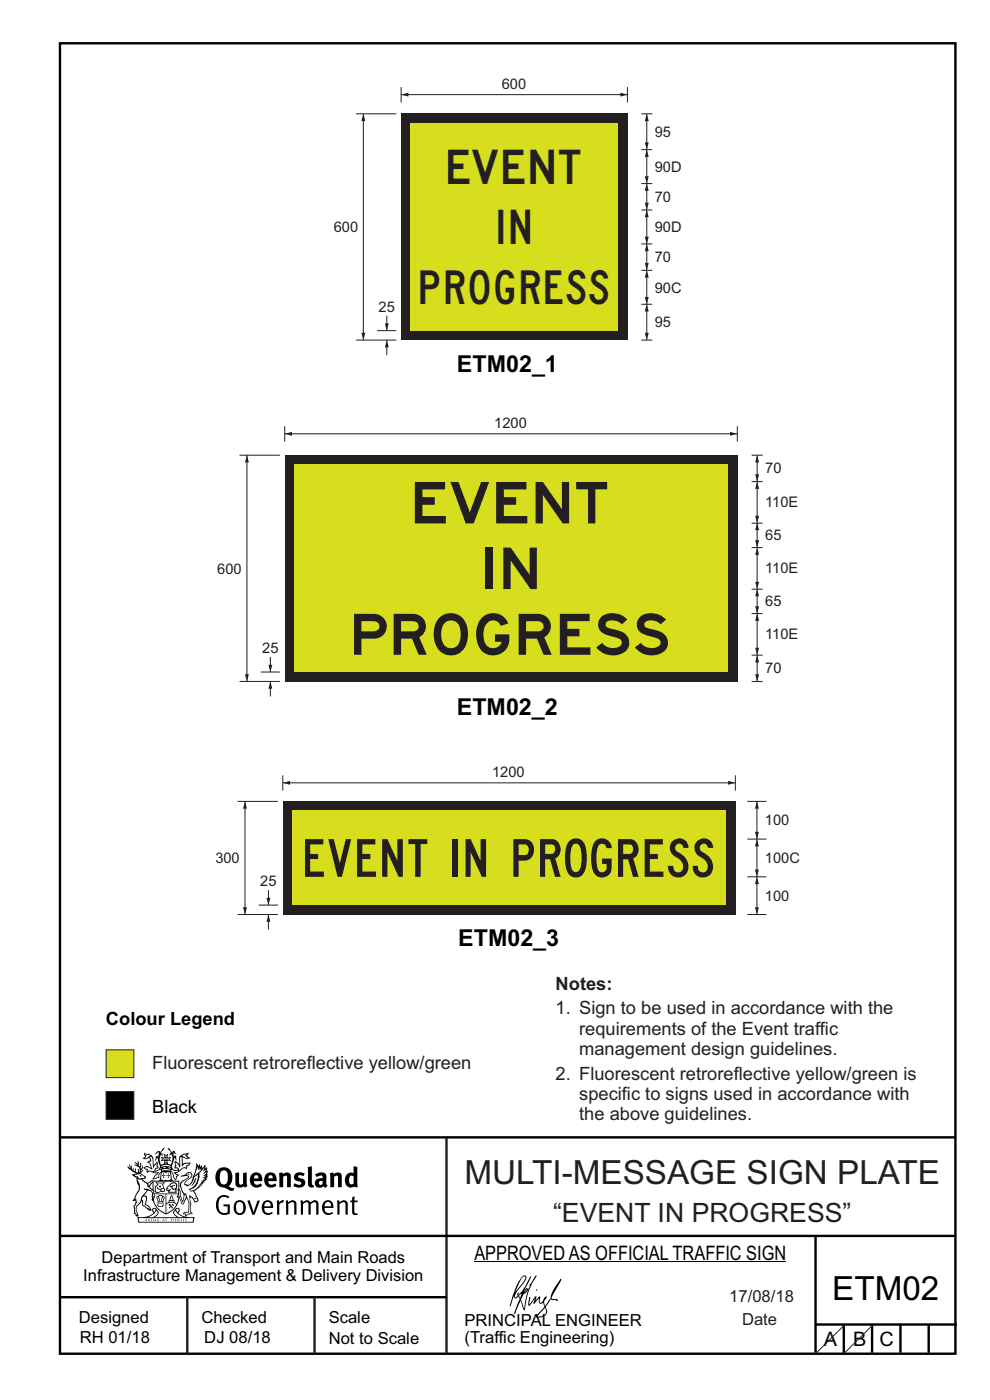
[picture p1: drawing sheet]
<svg xmlns="http://www.w3.org/2000/svg" width="210mm" height="297mm" viewBox="0 0 210 297" stroke-linecap="round" stroke-linejoin="round" font-family="sans-serif">
<path d="M12.7 9.2h190v278h-190zM12.7 241.3h190M12.7 275.2h82M12.7 262.2h190.1M173 262.1v24.9M173 281h30M179 281v6M185 281v6M191 281v6M197 281v6" fill="none" stroke="#000" stroke-width=".51"/>
<path d="M94.7 241.4v45.8M39.7 275.2v12M66.7 275.2v12" fill="none" stroke="#231f20" stroke-width=".51"/>
<g fill="#000">
<path d="M29.6 249.4l.2-.1 .3 .2z" fill-rule="evenodd"/>
<path d="M30.8 244.9l1.1 .3-.9 .5h-.4l.6-.5zM31.8 245.4h.2a2.44 2.44 0 0 1 .4 1.9l.1 .5 .7-1-.1 .6 .3 .3a.57 .57 0 0 0-.6 .7l-1-.1-.5 .2 .2-.5-.8-.3 .7-.1 .9 .5 .1-.1-.6-1.3-.2-.2h.5zM30.7 244.4l-.1 .5 .2 .4-.6 .4a1.04 1.04 0 0 0 1.4-.1l.2 .6-.3 .1-.2 .4a.94 .94 0 0 1 .8 1.1l-.2-.1a1.16 1.16 0 0 0-1.5-.1l.3 .4 .4 .2 .1 .5 .2 .1 .1-.2a.94 .94 0 0 1 1.1 .2l.8 .1-1.2 1.2a1.13 1.13 0 0 0 1.2-.2l.4-.1-.1-.4 .5-.8a.83 .83 0 0 0-.6 1.1l-.3-.1-.7 .4 1.1-1.4-.5 .1-.5-.1 1.3-.5-.1-.1-.9 .4v-.3l.2-.2 .3 .1 .1-.3-.2-.4v-.6l-.1-.4-.7 1v-.7a1.42 1.42 0 0 0-1.6-1.8z" fill-rule="evenodd"/>
<path d="M31 258.7l.1 .2h-.2zM31 258.5l-.3 .6 .4-.2 .2 .2z" fill-rule="evenodd"/>
<path d="M31.3 258.6h.3v.4a.25 .25 0 0 0 .2-.1 .25 .25 0 0 0-.1-.3h.1a.29 .29 0 0 1 0 .4 .29 .29 0 0 1-.4 0 .29 .29 0 0 1 0-.4z" fill-rule="evenodd"/>
<path d="M32.2 258.6a.22 .22 0 0 1 .3 .2 .22 .22 0 0 1-.3 .2zM32 258.6l.1 .4a.33 .33 0 0 0 .4 0 .33 .33 0 0 0 0-.4 .33 .33 0 0 0-.5 0z" fill-rule="evenodd"/>
<path d="M29.2 250.1l.3 .1a.61 .61 0 0 1 .8 .4l.3 .2a.8 .8 0 0 1 .6 1l.4 .1 .5 .5a1 1 0 0 1 .5 1.1l-.1 .7v-.5h-.1a.96 .96 0 0 0-.8-1.3l-.2-.2h-.7l-.1-.1-.1 .1 .1 .3h.6l-1.2 1.3-.2 1-.4 .6a1.33 1.33 0 0 0-.5 1.8l.2 .5a1.26 1.26 0 0 1-.5-1.5l-.1-.3a1.56 1.56 0 0 0 .4-1.7l-.3 .2 .2-.5a3.2 3.2 0 0 0 .7-3zM30.4 253.9h.4a2.06 2.06 0 0 1-.1 1.6l.7 .5 .4 .4-.6-.1-.8-.6-.1-.9a.51 .51 0 0 1 .1-.9zM28.6 249.3a1.52 1.52 0 0 1 2.1 .5l-1.1 .2-.2-.1-.1-.4h-.5zM27.5 247v.8l-.3-.4h-.1a3.1 3.1 0 0 0 1.9 1.6l-1 .1 .5 .6 .5 .1 .1 1.1a1.84 1.84 0 0 1-.3 2.5l-.4 .9-.3 .4 .2 .1 .4-.1 .1 .4-.2 .5-.3 .2 .1 1.7h.2l.3 .5 .1 .1 .4-.1-.1-.5a1.3 1.3 0 0 1-.1-1.7l.9-1 .1 1.1 .6 .2 .5 .5 .1-.1 .2 .3h.5a1.85 1.85 0 0 0-1.2-1.4l.1-.3a1.39 1.39 0 0 0 0-1.4l-.5-.1 .5-.5a.66 .66 0 0 1 .9-.4 .66 .66 0 0 1 .3 .9l-.1 .4 .2-.1v.2l-.1 .3 .2 .5 .1-.3a2.24 2.24 0 0 0 .1-2.2 .73 .73 0 0 1-.7-.7 .73 .73 0 0 1 .6-.7v-.2a.94 .94 0 0 0-.9 .8 .48 .48 0 0 1-.1-.6 .48 .48 0 0 1 .5-.2l.5-.3a.51 .51 0 0 0-.8 .2l-.5 .2-1-.8h.6l.2-.5-1.2-.7 .5-.5v-.3l-.5 .4 .1-.2a.69 .69 0 0 0 .2-1v.4l-.2 .3v-1.1l-.3-.2 .1 .6-.1 .2-.4-1.3v.7l-.6-.4 .5 .7-.6-.2 .3 .3a1 1 0 0 1 .7 1.4l-.2-.8v.9l-.5-.2v-.8l-.2 .7-.2-.1-.1-.6-.2 .4-.2-.2 .1-.7-.2 .5z" fill-rule="evenodd"/>
<path d="M32.9 258.7l.1 .2h-.2zM32.9 258.5l-.2 .6 .3-.2 .2 .2z" fill-rule="evenodd"/>
<path d="M33.7 251.5l.4 .1 .1 .3h-.3z" fill-rule="evenodd"/>
<path d="M33.3 258.6h.2l.1 .1 .2-.1-.2 .2 .2 .3-.3-.3-.1 .3h-.1l.2-.3z" fill-rule="evenodd"/>
<path d="M34.7 258.7l.1 .2h-.2zM34.7 258.5l-.3 .6 .4-.2 .2 .2z" fill-rule="evenodd"/>
<path d="M34.2 252.4a.3 .3 0 0 0 .6 0 .3 .3 0 0 0-.6 0zM33.3 250.9l.3 .3-.3 .4a.79 .79 0 0 0 0 1.3l.8-.2-.1-.3a.55 .55 0 0 1-.7-.6l.1-.1 .2 .3 .3 .2 .8-.2-.4-.7 .4-.4-.7 .2zM33 250.7l1.1 .2 .9-.2-.4 .6 .4 1.2a.56 .56 0 0 1-.8 .3l-.2 .1a.73 .73 0 0 1-.9 .1 .73 .73 0 0 1-.3-1v-.4l.6-.4z" fill-rule="evenodd"/>
<path d="M34.5 254h.2v.2l-.2 .6h-.2zM33.6 255.3h.9v.2a.55 .55 0 0 1-.8 .4v-.2l-.2-.1zM33.4 254h.2l.2 .8h-.2zM33.6 255l.8-.1 .1 .2h-.8zM33.8 253.7h.5l-.2 1.1h-.1zM33.3 253.8l-.1 .3 .3 1.1a.48 .48 0 0 0-.1 .6 .48 .48 0 0 0 .5 .2h.5a.49 .49 0 0 0 .2-.8l.3-1.1-.1-.3a1.42 1.42 0 0 0-1.5 0z" fill-rule="evenodd"/>
<path d="M34.6 248.9l.2 .1v.3l.3 .1h-.3l-.1 .6v-.6h-.4l.4-.1z" fill-rule="evenodd"/>
<path d="M35 258.5h.5l-.2 .1v.5h-.2l.1-.5z" fill-rule="evenodd"/>
<path d="M34.3 248.8a.57 .57 0 0 1 .9 .2 .57 .57 0 0 1 .9-.2l.2 1.4h-.2a.57 .57 0 0 1-.9 0 .69 .69 0 0 1-1.1 0zM34.2 248.1l-.3 2.1-.2 .4h3l-.2-.4-.3-2.1h-.2v.2l-.8-.1-.8 .1v-.2z" fill-rule="evenodd"/>
<path d="M34.2 247.4a1.51 1.51 0 0 1 2 .2 2.67 2.67 0 0 0-2.1 0zM35.7 247.6l.4 .1 .1 .3-.4-.1zM34.6 247.6h.5l.1 .2h-.4zM34 247.8l.3 .2h-.3zM34.9 246.9l.3-.2 .3 .2zM34.9 245.6l.2 .1v.3h-.2zM35 245.1l.2 .2 .2-.2-.1 .3h-.2zM35.1 246.3h.2l.1 .4-.2-.2-.2 .2zM35.3 245.7l.2-.1v.4h-.2zM34.4 245.7h.3l.1 .3-.4 .1 .2-.2zM35.7 245.7h.3l-.2 .2 .2 .2-.4-.1zM32.7 244.9l1-.5-.1 1-.2-.2-.3 .2-.3 1.1 .5-1 .3 .9a1.84 1.84 0 0 1 .2 1.7l.4 .1a2.48 2.48 0 0 1 2.2 0l.2-.2-.2-.7 .7-1.8 .4 .7-.2-1-.2-.1-.2 .3v-.9l.6 .4-.6-.8-.3 .1-.1 .4-.5-.9-.5-.3 .2 .5 .6 .5-.5 .8 .4-.4a2.06 2.06 0 0 1 0 2.3l-.5-.2-.2-.6 .1-.1 .8 .2-.4-.5 .4-.5-.7 .2-.2-.2 .2-.7-.5 .4-.5-.4 .2 .7-.2 .2-.7-.2 .4 .5-.4 .5 .8-.2 .1 .1-.2 .6-.5 .2a2.02 2.02 0 0 1 0-2.2l.3 .5-.1-.7-.3-.1 .8-1.2-.4 .3-.5 .8-.2-.3a.8 .8 0 0 0-.8 .5z" fill-rule="evenodd"/>
<path d="M35.6 248.9l.2 .1-.1 .3 .4 .1h-.4v.6l-.1-.6h-.3l.3-.1z" fill-rule="evenodd"/>
<path d="M36 254.8h.8v.2h-.8zM36.4 253.8l.2 .8h-.4zM36.4 253.5l-.3 .5-.1 .6h-.2v.4l-.7 .4 .2 .1a1.48 1.48 0 0 1 2.1 .2l.2-.1-.6-.5v-.5h-.2l-.1-.6z" fill-rule="evenodd"/>
<path d="M36.2 258.6l.3-.1-.1 .1v.2h.1h-.1v.3h-.2z" fill-rule="evenodd"/>
<path d="M36.7 258.6h.2v.5h-.2z" fill-rule="evenodd"/>
<path d="M35.8 255.4l.4 .1 .1 .3 .3-.2-.2-.2a.38 .38 0 0 1 .5 .5l-.2-.2-.3 .2 .3 .2-.3 .3-.1-.4-.4 .4-.1-.2 .4-.3-.1-.1-.2 .1z" fill-rule="evenodd"/>
<path d="M35.6 251.8l.7-.4a.58 .58 0 0 1 1-.1 .58 .58 0 0 1-.4 .9l-.3-.3a.43 .43 0 0 1 .6-.4 .57 .57 0 0 0-.8 .2l-.2-.1-.3 .1 .4 .2a.55 .55 0 0 0 .9 .4v.5h-1.3l.3-.4-.1-.1-.6 .1 .2-.3-.2-.1zM35.4 251.8l-.1 .2a.39 .39 0 0 0 .2 .6h.3l-.2 .4h1.9l-.1-.8a.86 .86 0 0 0-.1-1.3 .86 .86 0 0 0-1.3 .4z" fill-rule="evenodd"/>
<path d="M37.3 258.6a.22 .22 0 0 1 .3 .2 .22 .22 0 0 1-.3 .2zM37.1 258.6v.4a.33 .33 0 0 0 .5 0 .33 .33 0 0 0 0-.4 .33 .33 0 0 0-.5 0z" fill-rule="evenodd"/>
<path d="M37.8 258.6l.4-.1-.2 .1v.2h.1h-.1v.2l.2 .1h-.4z" fill-rule="evenodd"/>
<path d="M32.4 250.5h5.6v2l-.2-.1v-1.7h-5.2v2.5h5.2v-.8l.1 .2-.1 1.1v-.3h-2.5v4a4.1 4.1 0 0 0 2.6-3.6l.1-.1a4 4 0 0 1-2.8 3.9 4.2 4.2 0 0 1-2.8-4.7l.1 1.2 .1-.1a3.8 3.8 0 0 0 2.5 3.4v-4h-2.5l-.2-.9z" fill-rule="evenodd"/>
<path d="M38.4 258.6h.2l-.1 .4 .2 .1h-.3z" fill-rule="evenodd"/>
<path d="M38.5 245.2l.5-.2 .7-.1-.6 .3 .8 .5h-.3zM38.3 245.5l.2-.1 .1 2a1.69 1.69 0 0 1 1.6-.6l-.8 .5 .1 .5a1.1 1.1 0 0 0-1.5 .6l-.1-.5-.2-.2h-.5l.3-.4-.3-.7a1.42 1.42 0 0 1 .8 1.1l.2-.1zM37.1 246.2l.1 1-.2 .3 .1 .4h.5l.1 .2a.96 .96 0 0 1-1.1-.1l-.1 .1a1.06 1.06 0 0 0 1.3 .2v.1a.72 .72 0 0 1-1 .2l.3 .5 .6 .2-.4 .2-.1 .6-.2-.3-.4-1.1-.4-.4 .4 .9a1.54 1.54 0 0 0 .7 1.2l.2-.3a.58 .58 0 0 1 .4-.8l.2-.1h-.3l-.5-.3 .9-.5a.93 .93 0 0 1 1.2-.5v.2l.2-.2 .1-.5a.99 .99 0 0 0 .7-.8l-1.3 .1-.3 .2-.1-1.4 .9 .4 .9-.3h-.4l-.5-.4 .4-.7-.6 .2a1.46 1.46 0 0 0-1.4 2.1v.4l-.2-.4z" fill-rule="evenodd"/>
<path d="M38.9 258.6h.2v.5h-.2z" fill-rule="evenodd"/>
<path d="M39.3 258.6h.2h-.1l.2 .3-.2 .2-.1-.1v-.1l.2 .1z" fill-rule="evenodd"/>
<path d="M29.4 258.4h11.6l-.1 .8h-11.4zM31.3 258.2l.5-.1a2.48 2.48 0 0 0 1.4-1.3l.3 .5-.5 .6-.5 .3zM32.5 256.6l.3-.2 .2 .1-.3 .7zM37.2 256.8a2.65 2.65 0 0 0 1.8 1.4h-1.1l-.5-.3-.5-.6zM37.4 256.5l.2-.1 .3 .2-.3 .6zM29.2 258.2l.1 1.2h11.8l.2-1.1-.2-.1a4.1 4.1 0 0 1-3.3-.9l.3-.4-.1-.6a1.06 1.06 0 0 0-1.3 1l.2 .4 .6 .5h-4.7l.3-.1a.84 .84 0 0 0 .6-.8 .84 .84 0 0 0-.5-.8l-.3-.2h-.5l-.1 .6 .3 .4a4.2 4.2 0 0 1-3.4 .9z" fill-rule="evenodd"/>
<path d="M41.3 250.1l.3-.2-.2 .8-.6 .8h-.2l.5-.7z" fill-rule="evenodd"/>
<path d="M41.2 254.1h.3l.2 .2-.4 .1z" fill-rule="evenodd"/>
<path d="M39.7 249l.3-.2 .5 .2a.88 .88 0 0 1-.6 1.1 1.22 1.22 0 0 0-.8 1.3l.5 .2a.72 .72 0 0 0 .9-.4l.5-.8 .2-.6 .8-.6v.2a2.85 2.85 0 0 1-2 2.9l.1 .1a2.13 2.13 0 0 0 1.9-1.5v-.3a2.01 2.01 0 0 0 .3-1.7l1.1-1.3-.4 1 .7-.5-.7 1 .8-.4-.8 .8 .7-.2-.9 .6 .8-.1-.8 .4h.7l-.8 .3 .3 .2h-.4l.2 .3h-.4l.2 .3h-.4l.1 .2h-.1a2.16 2.16 0 0 1-2 1.1l.1 .2 .4-.1a.76 .76 0 0 1 .7 .8l.5 1.2-.6 .2a1.45 1.45 0 0 0-1.1-1.3l.2 1.8-.1 1.8 .4 .3a1.07 1.07 0 0 0-1.2 .4v-.3l-.5-.2a.87 .87 0 0 1 1.1-.1v-.7a4.4 4.4 0 0 0-.6-3.1l-.1-.3h-.2a2.16 2.16 0 0 1-.7-2.2l.3-.4 1.2-.7a.55 .55 0 0 0-.4-.8zM37.8 252.4a.76 .76 0 0 1 .3 1.1l.6 1.6 .4-1.7 .2 .1a.61 .61 0 0 1-.1 .9l-.3 .8-.2 .1-.7-1.6-.3 .1a1.18 1.18 0 0 0 .1-1.4zM41.8 247.5l.2 .7 .3-.5v.6l.4-.5a1.9 1.9 0 0 1-1.2 1.4l-.3 .3zM38.2 249.6l1.4-.2 .2 .2v.3l-.5 .2a1.26 1.26 0 0 0-.9 1.9l.2 .7a1.84 1.84 0 0 1 .1 2.1l-.4-1.4a.96 .96 0 0 0-.4-1.2l-.4 .2a.78 .78 0 0 1 0 1.3l.1 .3h.4l.4 1.1a.38 .38 0 0 0 .2 .4 .38 .38 0 0 0 .4-.1l.6-1.2a2.94 2.94 0 0 1 .4 2.5l-.1 .4h-.8l-.3 .4v.2l.4-.1 .1 .4 .2 .1a1.02 1.02 0 0 1 1.3-.5v-.4l-.3-.1 .1-1.8-.3-1.3h.1a1.14 1.14 0 0 1 .8 1 .63 .63 0 0 0 .8-.2 .63 .63 0 0 0-.2-.9l-.6-1.2 .9-.6 .2-.4h.3l-.1-.2h.4l-.1-.3h.3l-.1-.3 .5-.1-.2-.2 .6-.4v-.2h-.2l.4-.5h-.3l.3-.5-.4 .1 .4-.5v-.3l-.3 .2 .2-.7-.1-.2-.4 .3v-.8l-.6 .8-.2-.8-.2 .5-.3-.7-.1 .6-.5-.8-.1 1.4-.6 1.8a1.81 1.81 0 0 1-1 1.5l-.6-.2a1.75 1.75 0 0 1 1.1-1.2 .75 .75 0 0 0 .1-1.3 .75 .75 0 0 0-1.2 .4z" fill-rule="evenodd"/>
<path d="M46.4 253.9a1.72 1.72 0 0 1 2.3 0l-.3 .3a1.24 1.24 0 0 0-1.4-.2 1.24 1.24 0 0 0-.6 1.4 1.49 1.49 0 0 0 1.2 1.9l.7-.1v-1.3h-.8l-.1-.4h1.3v1.9a1.93 1.93 0 0 1-2.2 0 1.93 1.93 0 0 1-.7-2.2l.2-.8z" fill-rule="evenodd"/>
<path d="M47 248.4a2.55 2.55 0 0 0 0 2.7l.3 .2a.81 .81 0 0 0 1-1v-.5a1.04 1.04 0 0 0-1.1-1.5zM46.3 248.1a1.82 1.82 0 0 1 2.1-.2 1.82 1.82 0 0 1 .9 1.8 2.29 2.29 0 0 1-.8 2l.7 .3h.5l-.2 .6a2.87 2.87 0 0 1-2-.7 2.12 2.12 0 0 1-1.7-3.1z" fill-rule="evenodd"/>
<path d="M50.4 255.1a1.65 1.65 0 0 0 .2 2.2 .99 .99 0 0 0 1-1.4 .78 .78 0 0 0-.4-.8 .78 .78 0 0 0-.8 0zM50 254.9a1.33 1.33 0 0 1 1.6-.1 1.33 1.33 0 0 1 .5 1.4 1.31 1.31 0 0 1-1.3 1.6 1.31 1.31 0 0 1-1.2-1.6v-.6z" fill-rule="evenodd"/>
<path d="M49.9 248.9l.8-.2v2a.46 .46 0 0 0 .3 .6 .46 .46 0 0 0 .6-.3v-2.1l.7-.2v2.4l.2 .5-.5 .3-.3-.3a1.02 1.02 0 0 1-1.2 .3 1.02 1.02 0 0 1-.6-1.1z" fill-rule="evenodd"/>
<path d="M52.5 254.7l.4-.1 .9 2.6 .8-2.5h.5l-1.1 3h-.5z" fill-rule="evenodd"/>
<path d="M54 249.5l-.1 .5h.9a.49 .49 0 0 0-.2-.6 .49 .49 0 0 0-.6 .1zM53.4 249.1a1.34 1.34 0 0 1 1.6-.2 1.34 1.34 0 0 1 .6 1.5v.2h-1.7a.77 .77 0 0 0 .5 .8 .77 .77 0 0 0 .9-.4l.3 .5a1.59 1.59 0 0 1-2 .2 1.59 1.59 0 0 1-.5-2.1z" fill-rule="evenodd"/>
<path d="M56.3 255.2l-.2 .7h1.3a.7 .7 0 0 0-.3-.8 .7 .7 0 0 0-.8 .1zM55.9 255a1.22 1.22 0 0 1 1.5-.2 1.22 1.22 0 0 1 .5 1.5h-1.8a.93 .93 0 0 0 .5 1 .93 .93 0 0 0 1.1-.2l.2 .3a1.43 1.43 0 0 1-1.8 .1 1.43 1.43 0 0 1-.6-1.7z" fill-rule="evenodd"/>
<path d="M57 249.5l-.1 .5h1a.49 .49 0 0 0-.2-.6 .49 .49 0 0 0-.7 .1zM56.4 249.1a1.34 1.34 0 0 1 1.6-.2 1.34 1.34 0 0 1 .7 1.5v.2h-1.8a.77 .77 0 0 0 .5 .8 .77 .77 0 0 0 .9-.4l.4 .5a1.59 1.59 0 0 1-2.1 .2 1.59 1.59 0 0 1-.5-2.1z" fill-rule="evenodd"/>
<path d="M58.7 254.7l.4-.1 .1 .5 .4-.4 .6-.1-.2 .5a.66 .66 0 0 0-.8 .7v1.9h-.4z" fill-rule="evenodd"/>
<path d="M59.2 248.9l.7-.2 .1 .4a.95 .95 0 0 1 1-.3 .95 .95 0 0 1 .7 .8v2.3h-.8v-2.3a.46 .46 0 0 0-.8 .1v2.2h-.8z" fill-rule="evenodd"/>
<path d="M60.6 254.7l.4-.1 .1 .5a.94 .94 0 0 1 1-.5 .94 .94 0 0 1 .8 .8v2.3h-.5l-.1-2.5a.81 .81 0 0 0-1.2 .3v2.2h-.4z" fill-rule="evenodd"/>
<path d="M62.6 249.1a1.75 1.75 0 0 1 2-.1l-.2 .5-.6-.2a.43 .43 0 0 0-.6 .3l.4 .3a1.04 1.04 0 0 1 1.2 1.1 1.04 1.04 0 0 1-1.4 1l-1.2-.4 .3-.6 1 .4 .4-.4a.88 .88 0 0 0-1-.5l-.4-.2-.1-.4z" fill-rule="evenodd"/>
<path d="M65.3 247.6l.8-.2 .1 3.8 .3 .2 .1 .4a.88 .88 0 0 1-1 0 .88 .88 0 0 1-.3-1z" fill-rule="evenodd"/>
<path d="M63.7 254.7l.5-.1 .1 .5 .4-.3a.78 .78 0 0 1 1.1 .3 .9 .9 0 0 1 1-.5 .9 .9 0 0 1 .8 .8v2.3h-.5l-.1-2.5a.67 .67 0 0 0-1.1 .3v2.2h-.5v-2.4l-.4-.3-.7 .4v2.3h-.5z" fill-rule="evenodd"/>
<path d="M67.8 250.6a.43 .43 0 0 0-.1 .7 .43 .43 0 0 0 .7-.1v-.7zM66.8 249.1a1.7 1.7 0 0 1 2.4 .1v1.9l.3 .4-.4 .5-.5-.4a1.03 1.03 0 0 1-1.7-.1 1.03 1.03 0 0 1 .8-1.5h.7v-.4a.8 .8 0 0 0-1.2 .1z" fill-rule="evenodd"/>
<path d="M69 255.2l-.1 .7h1.3a.7 .7 0 0 0-.3-.8 .7 .7 0 0 0-.9 .1zM68.7 255a1.22 1.22 0 0 1 1.5-.2 1.22 1.22 0 0 1 .5 1.5h-1.8a.93 .93 0 0 0 .4 1 .93 .93 0 0 0 1.2-.2l.1 .3a1.44 1.44 0 0 1-1.7 .1 1.44 1.44 0 0 1-.6-1.7z" fill-rule="evenodd"/>
<path d="M70 248.9l.7-.2 .1 .4a.95 .95 0 0 1 1-.3 .95 .95 0 0 1 .7 .8v2.3h-.8v-2.3a.46 .46 0 0 0-.8 .1v2.2h-.8z" fill-rule="evenodd"/>
<path d="M71.4 254.7l.5-.1 .1 .5a.94 .94 0 0 1 1-.5 .94 .94 0 0 1 .8 .8v2.3h-.5l-.1-2.5a.81 .81 0 0 0-1.2 .3v2.2h-.4z" fill-rule="evenodd"/>
<path d="M74.3 249.5a1.48 1.48 0 0 0 0 1.7h.5l.2-.1v-1.5l-.3-.2zM75 247.4l.8 .1 .1 4.4h-.7l-.1-.2a1.26 1.26 0 0 1-1.4 0 1.26 1.26 0 0 1-.5-1.3 1.29 1.29 0 0 1 .4-1.4 1.29 1.29 0 0 1 1.4-.1z" fill-rule="evenodd"/>
<path d="M74.7 253.9l.5-.1v.9h.7l-.1 .3h-.6v2.2l.1 .2h.5l.1 .3a.75 .75 0 0 1-1.2-.6v-2.1h-.4v-.3h.4z" fill-rule="evenodd"/>
<circle cx="40" cy="249.1" r=".17"/>
</g>
<path d="M100.6 267.7h66.2" fill="none" stroke="#000" stroke-width=".21"/>
<g fill="#000001">
<path d="M111.6 273.7l.2-.2-.5 .7zM110.4 274.5l.3 .1-.3 .7-.3-.4zM110.9 270.9l.5-.1a9.3 9.3 0 0 1-2 3.2l-.1 .2 1-2.5zM110.6 271a14.7 14.7 0 0 0-2.2 4.9l-.3 1.2 .1 .1 .8-2.4a.42 .42 0 0 0 .2 .7 .42 .42 0 0 0 .6-.3l.2-.2 .2 .6-1.1 3.1h.2l1.1-2.8 .6 1.9 .2 .2 .2-.5a13.5 13.5 0 0 1 2-6.2l.5-.5-.2-.2-1.6 2.1 .4-.1a14.9 14.9 0 0 0-1.3 5.1l-.4-1.2a1.39 1.39 0 0 1 .2-1.8l.1-.2a.92 .92 0 0 0 .8-1.2 .75 .75 0 0 0-.7 .7l-.2 .2 1.6-3.4h-.1l-.4 .7a10.5 10.5 0 0 1-2.2 3.2l.2-.4a.32 .32 0 0 0-.4 .2 .32 .32 0 0 0 .1 .4l-.5 .4a3.2 3.2 0 0 1 1.1-2.3l.5-.6a2.49 2.49 0 0 0 .7-1.6l-.3-.2z" fill-rule="evenodd"/>
<path d="M115.6 277.5a1.15 1.15 0 0 1 .1 1.3 1.15 1.15 0 0 1-1.2 .5h-.5zM112.3 275.1l-.3 1.7 .3 .2 1.2-1.5-.3 1.1 1.1-1.2a.94 .94 0 0 0 .4 1.2l.5-.3 .3 .9-1.2 1.3a.98 .98 0 0 0-.5 1 1.9 1.9 0 0 0 2.3-1.3l-.1-.3a1.02 1.02 0 0 1 .3-1.4l.5-.9 1.5 .3-.2-.5v.3l-1.1-.2v-.2l2-3.6 .1-.3-.1-.1-1.8 2.7a6.6 6.6 0 0 1-1.5 3l-.2-.2a1.01 1.01 0 0 1 .4-1.4l.1-.2-.3-.2-.3 .5-.2 .5-.5 .4-.2-.4 .1-.9-.2-.1-.8 .9 .2-.9h-.1l-1.4 1.7 .2-1.4v-.1z" fill-rule="evenodd"/>
<path d="M113.7 273.5l.3 .3h-.3z" fill-rule="evenodd"/>
</g>
<path d="M22.5 222.7h5.9v5.9h-5.9z" fill-rule="evenodd" fill="#d7de1e" stroke="#231f20" stroke-width=".21"/>
<path d="M22.5 231.6h5.9v5.9h-5.9z" fill-rule="evenodd" fill="#000" stroke="#231f20" stroke-width=".21"/>
<path d="M85.1 20.1h48" fill="none" stroke="#231f20" stroke-width=".21"/>
<g fill="#231f20">
<path d="M131.6 19.7l1.5 .4-1.5 .4z"/>
<path d="M85.1 20.1l1.5-.4v.8z"/>
<path d="M85.1 24.1h48v48h-48z" fill-rule="evenodd"/>
</g>
<path d="M87.1 26.1h44v44h-44z" fill-rule="evenodd" fill="#d7de1e"/>
<path d="M85.1 18.5v3.2M133.1 18.5v3.2M137.2 24.1v7.6M136 72.1h2.4" fill="none" stroke="#231f20" stroke-width=".21"/>
<g fill="#231f20">
<path d="M136.8 30.2h.8l-.4 1.5z"/>
<path d="M137.2 24.1l.4 1.6h-.8z"/>
</g>
<path d="M136 38.9h2.4M137.2 31.7v7.2" fill="none" stroke="#231f20" stroke-width=".21"/>
<g fill="#231f20">
<path d="M136.8 37.4h.8l-.4 1.5z"/>
<path d="M137.2 31.7l.4 1.6h-.8z"/>
</g>
<path d="M137.2 38.9v5.6" fill="none" stroke="#231f20" stroke-width=".21"/>
<g fill="#231f20">
<path d="M136.8 43h.8l-.4 1.5z"/>
<path d="M137.2 38.9l.4 1.6h-.8z"/>
</g>
<path d="M136 31.7h2.4M136 24.1h2.4M136 51.7h2.4M137.2 44.5v7.2" fill="none" stroke="#231f20" stroke-width=".21"/>
<g fill="#231f20">
<path d="M136.8 50.2h.8l-.4 1.5z"/>
<path d="M137.2 44.5l.4 1.6h-.8z"/>
</g>
<path d="M137.2 51.7v5.6" fill="none" stroke="#231f20" stroke-width=".21"/>
<g fill="#231f20">
<path d="M136.8 55.8h.8l-.4 1.5z"/>
<path d="M137.2 51.7l.4 1.6h-.8z"/>
</g>
<path d="M136 44.5h2.4M137.2 57.3v7.2M136 64.5h2.4" fill="none" stroke="#231f20" stroke-width=".21"/>
<g fill="#231f20">
<path d="M136.8 63h.8l-.4 1.5z"/>
<path d="M137.2 57.3l.4 1.6h-.8z"/>
</g>
<path d="M137.2 64.5v7.6" fill="none" stroke="#231f20" stroke-width=".21"/>
<g fill="#231f20">
<path d="M136.8 70.6h.8l-.4 1.5z"/>
<path d="M137.2 64.5l.4 1.6h-.8z"/>
</g>
<path d="M136 57.3h2.4M82 67v3.1" fill="none" stroke="#231f20" stroke-width=".21"/>
<path d="M81.6 68.6h.9l-.5 1.5z" fill="#231f20"/>
<path d="M82 72.1v3.2" fill="none" stroke="#231f20" stroke-width=".21"/>
<path d="M82 72.1l.5 1.6h-.9z" fill="#231f20"/>
<path d="M75.5 24.1h8.6M77.1 24.1v48M75.5 72.1h8.6M80 70.1h4.1" fill="none" stroke="#231f20" stroke-width=".21"/>
<g fill="#231f20">
<path d="M76.7 70.6h.8l-.4 1.5z"/>
<path d="M77.1 24.1l.4 1.6h-.8z"/>
</g>
<path d="M56.9 194v3.2M179 281.2l-6 6" fill="none" stroke="#231f20" stroke-width=".21"/>
<g fill="#231f20">
<path d="M56.9 194l.5 1.6h-.9z"/>
<path d="M60 170h96v24h-96z" fill-rule="evenodd"/>
</g>
<path d="M62 172h92v20h-92z" fill-rule="evenodd" fill="#d7de1e"/>
<path d="M60 166.1h96" fill="none" stroke="#231f20" stroke-width=".21"/>
<g fill="#231f20">
<path d="M154.4 165.7l1.6 .4-1.6 .4z"/>
<path d="M60 166.1l1.5-.4v.8z"/>
</g>
<path d="M60 164.5v3.2M156 164.5v3.2M160.6 186v8" fill="none" stroke="#231f20" stroke-width=".21"/>
<g fill="#231f20">
<path d="M160.1 192.5h.9l-.4 1.5z"/>
<path d="M160.6 186l.4 1.6h-.9z"/>
</g>
<path d="M160.6 178v8" fill="none" stroke="#231f20" stroke-width=".21"/>
<g fill="#231f20">
<path d="M160.1 184.5h.9l-.4 1.5z"/>
<path d="M160.6 178l.4 1.6h-.9z"/>
</g>
<path d="M160.6 170v8M158.5 194h4.1M158.5 186h4.1" fill="none" stroke="#231f20" stroke-width=".21"/>
<g fill="#231f20">
<path d="M160.1 176.5h.9l-.4 1.5z"/>
<path d="M160.6 170l.4 1.6h-.9z"/>
</g>
<path d="M158.5 178h4.1M158.5 170h4.1" fill="none" stroke="#231f20" stroke-width=".21"/>
<g fill="#231f20">
<path d="M64.7 178h3.9v1.1h-2.8v2h1.7v1.1h-1.7v2.7h2.9v1.1h-4z"/>
<path d="M69.6 178h1.2l1.3 5.1 1.2-5.1h1.2l-2 8h-.9z"/>
<path d="M75.7 178h3.9v1.1h-2.8v2h1.7v1.1h-1.7v2.7h2.9v1.1h-4z"/>
<path d="M81.1 178h1.1l2.1 4.6v-4.6h1.2v8h-1l-2.3-5.2v5.2h-1.1z"/>
<path d="M86.6 178h4v1.1h-1.4v6.9h-1.1v-6.9h-1.5z"/>
<path d="M95.9 178h1.2v8h-1.2z"/>
<path d="M98.7 178h1.1l2.1 4.6v-4.6h1.2v8h-.9l-2.4-5.2v5.2h-1.1z"/>
<path d="M126.3 178.4a2.07 2.07 0 0 1 2.2-.4 2.07 2.07 0 0 1 1.3 1.9h-1.2a.91 .91 0 0 0-.8-.9 .91 .91 0 0 0-1 .7 8.3 8.3 0 0 0 .2 5.1 .97 .97 0 0 0 1 .2 .97 .97 0 0 0 .7-.8v-.9h-1v-1.2h2v1.6a2.08 2.08 0 0 1-1.7 2.5 2.08 2.08 0 0 1-2.4-1.9 9.2 9.2 0 0 1 .4-5.5z"/>
<path d="M136.7 178h3.9v1.1h-2.8v2h1.7v1.1h-1.7v2.7h2.9v1.1h-4z"/>
<path d="M142.7 178.4a1.97 1.97 0 0 1 2.2-.4 1.97 1.97 0 0 1 1.2 1.9h-1.1a.9 .9 0 0 0-1.5-.7 .9 .9 0 0 0 .2 1.5 3.2 3.2 0 0 1 1.9 4.6 2.2 2.2 0 0 1-2.6 .7 2.2 2.2 0 0 1-1.3-2.3h1.1a1.12 1.12 0 0 0 1.3 1.4 1.12 1.12 0 0 0 .7-1.8 3.9 3.9 0 0 0-2-1.9 2.08 2.08 0 0 1-.1-3z"/>
<path d="M147.9 178.4a1.97 1.97 0 0 1 2.2-.4 1.97 1.97 0 0 1 1.2 1.9h-1.1a.9 .9 0 0 0-1.4-.7 .9 .9 0 0 0 .2 1.5 3.2 3.2 0 0 1 1.9 4.6 2.2 2.2 0 0 1-2.6 .7 2.2 2.2 0 0 1-1.4-2.3h1.1a1.12 1.12 0 0 0 1.3 1.4 1.12 1.12 0 0 0 .7-1.8 3.9 3.9 0 0 0-2-1.9 2.08 2.08 0 0 1-.1-3z"/>
<path d="M108.9 178v8h1.1v-3.4a2.57 2.57 0 0 0 2.9-.9 2.4 2.4 0 0 0-1.2-3.6zM110 179.1h1.4a1.22 1.22 0 0 1 .8 1.2 1.22 1.22 0 0 1-.8 1.1h-1.4z"/>
<path d="M114.5 178v8h1.1v-3.7h1.1l1 3.7h1.2l-1.1-3.9a2.22 2.22 0 0 0 1.1-2.2 2.22 2.22 0 0 0-1.7-1.9zM115.6 179.2h1.5a1.04 1.04 0 0 1 .5 1.6l-.3 .3h-1.7z"/>
<path d="M120.8 178.4a7.6 7.6 0 0 0-.4 6.7 2 2 0 0 0 2.1 1 2 2 0 0 0 1.6-1.6 8.2 8.2 0 0 0-.3-5.9 1.98 1.98 0 0 0-3-.2zM121.5 179.3a.87 .87 0 0 1 .9-.3 .87 .87 0 0 1 .7 .7l.3 2.3a3.7 3.7 0 0 1-.9 2.9 1.07 1.07 0 0 1-1.4-1.1 8.5 8.5 0 0 1 .4-4.5z"/>
<path d="M131.1 178v8h1.1v-3.7h1l1.1 3.7h1.2l-1.2-3.9a2.22 2.22 0 0 0 1.1-2.2 2.22 2.22 0 0 0-1.6-1.9zM132.2 179.2h1.4a1.04 1.04 0 0 1 .5 1.6l-.3 .3h-1.6z"/>
</g>
<path d="M56.9 188.8v3.2" fill="none" stroke="#231f20" stroke-width=".21"/>
<path d="M56.5 190.5h.9l-.5 1.5z" fill="#231f20"/>
<path d="M50.4 170h8.6M52 170v24M50.4 194h8.6M54.9 192h4.1" fill="none" stroke="#231f20" stroke-width=".21"/>
<g fill="#231f20">
<path d="M51.6 192.5h.8l-.4 1.5z"/>
<path d="M52 170l.4 1.6h-.8z"/>
<path d="M60.4 96.6h96v48h-96z" fill-rule="evenodd"/>
</g>
<path d="M62.4 98.6h92v44h-92z" fill-rule="evenodd" fill="#d7de1e"/>
<path d="M60.4 92h96" fill="none" stroke="#231f20" stroke-width=".21"/>
<g fill="#231f20">
<path d="M154.9 91.6l1.5 .4-1.5 .4z"/>
<path d="M60.4 92l1.5-.4v.8z"/>
</g>
<path d="M60.4 90.4v3.3M156.4 90.4v3.3M160.6 125v5.2" fill="none" stroke="#231f20" stroke-width=".21"/>
<g fill="#231f20">
<path d="M160.2 128.6h.8l-.4 1.6z"/>
<path d="M160.6 125l.4 1.5h-.8z"/>
</g>
<path d="M159.4 139h2.4M160.6 130.2v8.8" fill="none" stroke="#231f20" stroke-width=".21"/>
<g fill="#231f20">
<path d="M160.2 137.4h.8l-.4 1.6z"/>
<path d="M160.6 130.2l.4 1.5h-.8z"/>
</g>
<path d="M160.6 139v5.6" fill="none" stroke="#231f20" stroke-width=".21"/>
<g fill="#231f20">
<path d="M160.2 143h.8l-.4 1.6z"/>
<path d="M160.6 139l.4 1.5h-.8z"/>
</g>
<path d="M159.4 96.6h2.4M160.6 96.6v5.6M159.4 130.2h2.4" fill="none" stroke="#231f20" stroke-width=".21"/>
<g fill="#231f20">
<path d="M160.2 100.6h.8l-.4 1.6z"/>
<path d="M160.6 96.6l.4 1.5h-.8z"/>
</g>
<path d="M159.4 102.2h2.4M159.4 111h2.4M160.6 102.2v8.8" fill="none" stroke="#231f20" stroke-width=".21"/>
<g fill="#231f20">
<path d="M160.2 109.4h.8l-.4 1.6z"/>
<path d="M160.6 102.2l.4 1.5h-.8z"/>
</g>
<path d="M160.6 116.2v8.8M159.4 125h2.4" fill="none" stroke="#231f20" stroke-width=".21"/>
<g fill="#231f20">
<path d="M160.2 123.4h.8l-.4 1.6z"/>
<path d="M160.6 116.2l.4 1.5h-.8z"/>
</g>
<path d="M159.4 116.2h2.4M160.6 110.9v5.2" fill="none" stroke="#231f20" stroke-width=".21"/>
<g fill="#231f20">
<path d="M160.2 114.6h.8l-.4 1.5z"/>
<path d="M160.6 110.9l.4 1.6h-.8z"/>
</g>
<path d="M57.4 139.4v3.2" fill="none" stroke="#231f20" stroke-width=".21"/>
<path d="M56.9 141h.9l-.4 1.6z" fill="#231f20"/>
<path d="M57.4 144.6v3.1" fill="none" stroke="#231f20" stroke-width=".21"/>
<path d="M57.4 144.6l.4 1.5h-.9z" fill="#231f20"/>
<path d="M50.8 96.6h8.6M52.4 96.6v48M50.8 144.6h8.6M55.3 142.6h4.1" fill="none" stroke="#231f20" stroke-width=".21"/>
<g fill="#231f20">
<path d="M52 143h.8l-.4 1.6z"/>
<path d="M52.4 96.6l.4 1.5h-.8z"/>
</g>
<path d="M159.4 144.6h2.4M185 281.2l-6 6" fill="none" stroke="#231f20" stroke-width=".21"/>
<g font-size="12.2" fill="#231f20">
<text x="86.8" y="111">EVENT</text>
<text x="101.8" y="125">IN</text>
</g>
<text font-size="12" fill="#231f20" x="74" y="138.9">PROGRESS</text>
<g font-size="10.1" fill="#231f20">
<text x="94.2" y="39">EVENT</text>
<text x="104.9" y="51.8">IN</text>
</g>
<text font-size="9.9" fill="#231f20" x="88.4" y="64.5">PROGRESS</text>
<text font-size="7.1" fill="#231f20" x="98.5" y="251.3">MULTI-MESSAGE SIGN PLATE</text>
<text font-size="7.1" x="176.5" y="275.7">ETM02</text>
<text font-size="5.6" fill="#231f20" x="117.3" y="259.2">“EVENT IN PROGRESS”</text>
<g font-size="4.9">
<text x="96.9" y="78.9">ETM02_1</text>
<text x="96.9" y="151.7">ETM02_2</text>
<text x="97.2" y="200.7">ETM02_3</text>
</g>
<g font-size="4.2">
<text x="100.6" y="267.2">APPROVED AS OFFICIAL TRAFFIC SIGN</text>
<text x="174.7" y="285.6">A</text>
<text x="180.9" y="285.6">B</text>
<text x="186.5" y="285.6">C</text>
</g>
<g font-size="3.9" fill="#231f20">
<text x="117.9" y="209.9">Notes:</text>
<text x="117.9" y="215.1">1. Sign to be used in accordance with the</text>
<text x="122.9" y="219.5">requirements of the Event traffic</text>
<text x="32.3" y="226.7">Fluorescent retroreflective yellow/green</text>
<text x="122.9" y="223.8">management design guidelines.</text>
<text x="117.9" y="229">2. Fluorescent retroreflective yellow/green is</text>
<text x="122.9" y="233.3">specific to signs used in accordance with</text>
<text x="122.9" y="237.7">the above guidelines.</text>
</g>
<g font-size="3.9">
<text x="22.5" y="217.5">Colour Legend</text>
<text x="32.3" y="236.1">Black</text>
</g>
<g font-size="3.5">
<text x="21.6" y="267.9">Department of Transport and Main Roads</text>
<text x="17.7" y="271.8">Infrastructure Management &amp; Delivery Division</text>
<text x="16.7" y="280.6">Designed</text>
<text x="42.7" y="280.6">Checked</text>
<text x="69.7" y="280.6">Scale</text>
<text x="98.5" y="281.3">PRINCIPAL ENGINEER</text>
<text x="16.9" y="284.8">RH 01/18</text>
<text x="43.3" y="284.9">DJ 08/18</text>
<text x="69.7" y="285.2">Not to Scale</text>
<text x="98.5" y="284.8">(Traffic Engineering)</text>
</g>
<g font-size="3.5" fill="#231f20">
<text x="154.7" y="276.2">17/08/18</text>
<text x="157.4" y="281.2">Date</text>
</g>
<g font-size="3.1" fill="#231f20">
<text x="106.4" y="18.9">600</text>
<text x="138.9" y="29">95</text>
<text x="138.9" y="36.5">90D</text>
<text x="138.9" y="42.8">70</text>
<text x="70.8" y="49.3">600</text>
<text x="138.9" y="49.3">90D</text>
<text x="138.9" y="55.6">70</text>
<text x="138.9" y="62.1">90C</text>
<text x="80.3" y="66.2">25</text>
<text x="138.9" y="69.4">95</text>
<text x="104.9" y="90.8">1200</text>
<text x="162.3" y="100.4">70</text>
<text x="162.3" y="107.7">110E</text>
<text x="162.3" y="114.6">65</text>
<text x="46.1" y="121.7">600</text>
<text x="162.3" y="121.7">110E</text>
<text x="162.3" y="128.7">65</text>
<text x="162.3" y="135.7">110E</text>
<text x="55.6" y="138.6">25</text>
<text x="162.3" y="142.8">70</text>
<text x="104.4" y="164.9">1200</text>
<text x="162.3" y="175.1">100</text>
<text x="45.7" y="183.1">300</text>
<text x="162.3" y="183.1">100C</text>
<text x="55.2" y="188">25</text>
<text x="162.3" y="191.1">100</text>
</g>
</svg>
